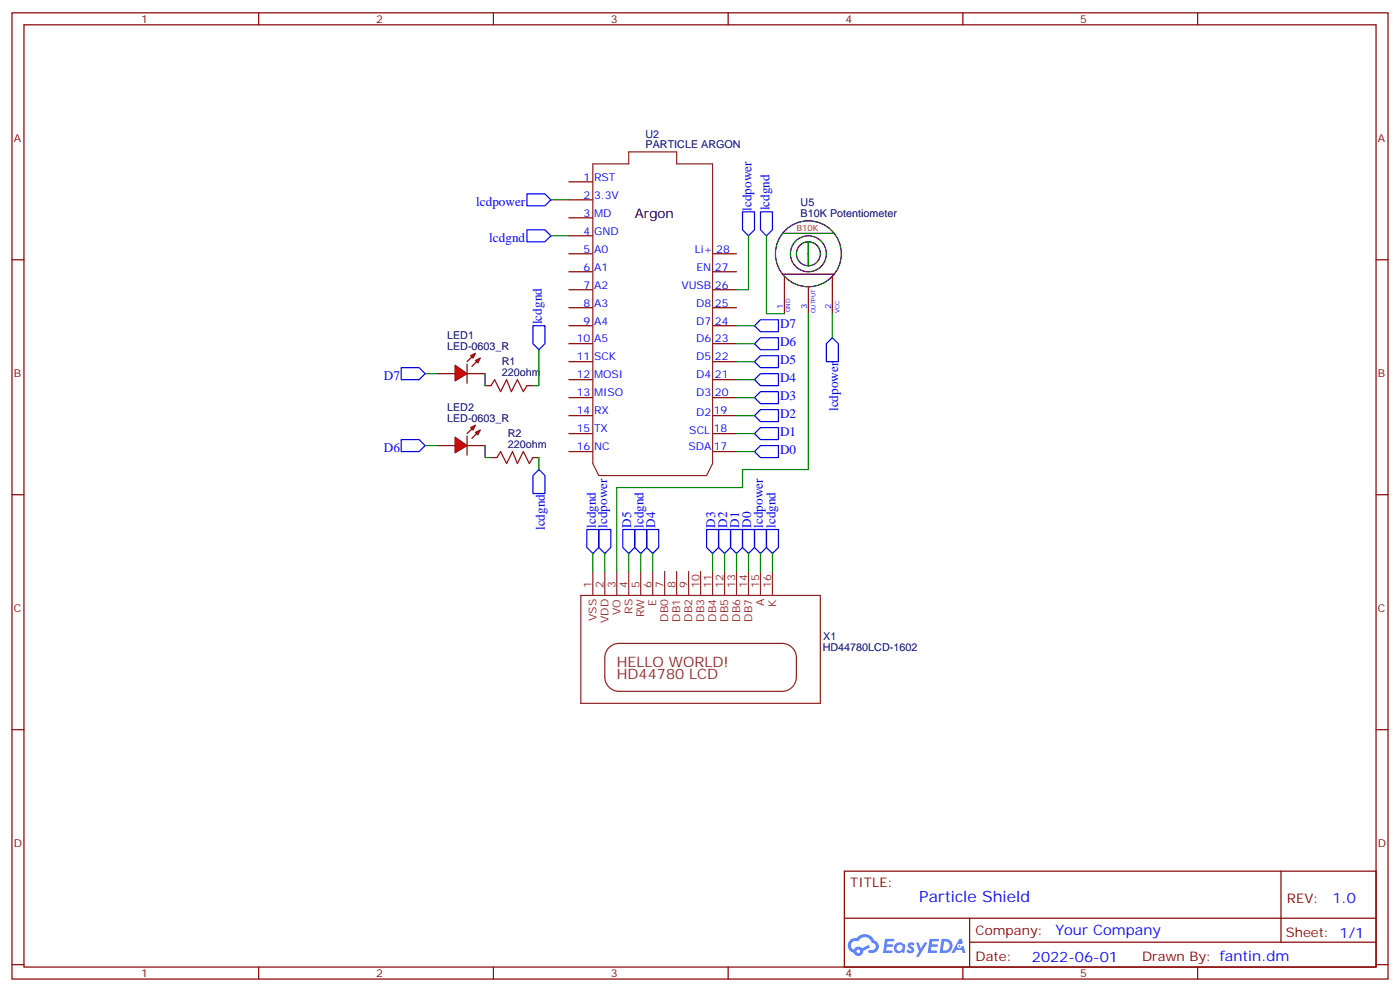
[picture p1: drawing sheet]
<svg xmlns="http://www.w3.org/2000/svg" width="412mm" height="292mm" viewBox="0 0 412 292" stroke-linecap="round" stroke-linejoin="round" font-family="sans-serif">
<g fill="none" stroke="#870000" stroke-width=".35">
<path d="M3.5 3.8h405.4v284.3h-405.4zM7.1 7.3h398.2v277.3h-398.2zM76.2 3.8v3.5M145.3 3.8v3.5M214.5 3.8v3.5M283.6 3.8v3.5M352.8 3.8v3.5M3.5 76.4h3.6M405.3 76.4h3.6M3.5 145.6h3.6M405.3 145.6h3.6M3.5 214.7h3.6"/>
<path d="M405.3 214.7h3.6M248.7 256.4h156.6v28.2h-156.6zM377.3 256.4v20.9M248.7 270.2h156.5M285.6 277.3h119.6M285.6 270.2v14.1M3.5 283.9h3.6M76.2 284.6v3.5M145.3 284.6v3.5M214.5 284.6v3.5M283.6 284.6v3.5M352.8 284.6v3.5"/>
<path d="M405.3 283.9h3.6"/>
</g>
<g fill="#5487ff">
<path d="M267.7 277.5a1.22 1.22 0 0 1 1.7 .3l-.4 .6a.47 .47 0 0 0-.3-.4 .47 .47 0 0 0-.5 .2l.1 .2a1.14 1.14 0 0 1 .8 1.7 1.14 1.14 0 0 1-1.9 0l-.2-.2 .5-.5 .7 .4a.29 .29 0 0 0 .3-.2 .29 .29 0 0 0-.2-.4 1.04 1.04 0 0 1-.6-1.7z"/>
<path d="M260.7 276.3h2.4l.3 .2-.2 .5h-1.8l-.1 .9h1.5l.3 .4-.3 .3h-1.6l-.2 1.1 1.7 .1 .2 .3-.2 .3h-2.6z"/>
<path d="M273.8 276.3h2.4l.3 .2-.1 .5h-1.8l-.2 .9h1.6l.3 .4-.4 .3h-1.6l-.1 1.1 1.7 .1 .2 .3-.2 .3h-2.6z"/>
<path d="M282.6 276.3h.7l.3 1.2-.6 .4a.69 .69 0 0 0-1 .2 .69 .69 0 0 0 .4 1 .69 .69 0 0 0 .9-.6l.5-.3 .6 2.2h-.8l-.2-.8h-1.8l-.5 .8h-.8z"/>
<path d="M269.8 277.4h.8l.6 1.8 1.1-1.8h.9l-2.6 4.2h-.8l.9-1.6z"/>
<path d="M277.4 276.3l-.6 4.1h1.3a2.11 2.11 0 0 0 2.5-2.1 2.11 2.11 0 0 0-2.5-2zM278.1 277a1.39 1.39 0 0 1 1.7 1.4 1.39 1.39 0 0 1-1.8 1.3h-.3z"/>
<path d="M263.7 277.9a1.54 1.54 0 0 0-.1 2.2 1.54 1.54 0 0 0 2.2 .1l.6 .2 .3-2.3-.2-.2h-.4a1.49 1.49 0 0 0-2.4 0zM264 278.9a.94 .94 0 0 1 1.8 0 .94 .94 0 0 1-1.8 0z"/>
<path d="M250.4 276.7a2.18 2.18 0 0 0 1.1 3.7 1.44 1.44 0 0 0 1.6 .9 1.44 1.44 0 0 0 1.2-1.5l2-1-.5-.7-1.9 .9a1.47 1.47 0 0 0-2.4 .5 1.39 1.39 0 0 1-.7-2 1.39 1.39 0 0 1 2-.4 2.12 2.12 0 0 1 2.2-1.3 2.12 2.12 0 0 1 1.9 1.7 1.14 1.14 0 0 1 1.1 1.4 1.14 1.14 0 0 1-1.7 .7 .43 .43 0 0 0-.5 .4 .43 .43 0 0 0 .4 .5 1.98 1.98 0 0 0 2.5-1.3 1.98 1.98 0 0 0-1.2-2.5 3.1 3.1 0 0 0-5.3-.7l-.9 .1zM252.3 280a.55 .55 0 0 1 1.1 0 .55 .55 0 0 1-1.1 0z"/>
<circle cx="282.6" cy="278.4" r=".26"/>
</g>
<g fill="none" stroke="#870000" stroke-width=".35">
<path d="M167.6 53.5h7M167.6 58.8h7M167.6 64.1h7M167.6 69.4h7M167.6 74.7h7M167.6 80h7M209.9 74.7h7.1M209.9 80h7.1M167.6 85.3h7M167.6 90.6h7M167.6 95.8h7M209.9 85.3h7.1"/>
<path d="M209.9 90.6h7.1M209.9 95.8h7.1M231.1 81.4v10.9M238.1 84.6v7.7M245.2 81.4v10.9M167.6 101.1h7M167.6 106.4h7M167.6 111.7h7M167.6 117h7M209.9 101.1h7.1M209.9 106.4h7.1M209.9 111.7h7.1"/>
<path d="M209.9 117h7.1M167.6 122.3h7M167.6 127.6h7M167.6 132.9h7M209.9 122.3h7.1M209.9 127.6h7.1M209.9 132.9h7.1"/>
</g>
<g fill="none" stroke="#8c2424" stroke-width=".35">
<path d="M174.6 48.2h10.6v-3.5h14.1v3.5h10.6v88.2l-1.8 3.5h-31.7l-1.8-3.5zM171.1 175.2h70.6v31.8h-70.6zM174.6 168.2v7M178.2 168.2v7M181.7 168.2v7M185.2 168.2v7M188.7 168.2v7M192.3 168.2v7M195.8 168.2v7M199.3 168.2v7M202.8 168.2v7M206.4 168.2v7"/>
<path d="M209.9 168.2v7M213.4 168.2v7M217 168.2v7M220.5 168.2v7M224 168.2v7M227.5 168.2v7M179.1 190.8a4.2 4.2 0 0 1 3.3-1.5h48a4.2 4.2 0 0 1 4.2 4.3v5.6a4.2 4.2 0 0 1-4.2 4.2h-48a4.2 4.2 0 0 1-4.2-4.2v-5.6a4.2 4.2 0 0 1 .9-2.8z"/>
</g>
<g fill="none" stroke="#00f" stroke-width=".35">
<path d="M155.2 57h5.3l1.8 1.8-1.8 1.8h-5.3zM155.2 67.6h5.3l1.8 1.8-1.8 1.8h-5.3zM218.7 62.3h3.5v5.3l-1.7 1.8-1.8-1.8zM224 62.3h3.5v5.3l-1.7 1.8-1.8-1.8zM222.2 95.8l1.8-1.7h5.3v3.5h-5.3zM245.2 99.4l1.7 1.7v5.3h-3.5v-5.3zM222.2 106.4l1.8-1.7h5.3v3.5h-5.3zM222.2 111.7l1.8-1.7h5.3v3.5h-5.3zM222.2 117l1.8-1.7h5.3v3.5h-5.3zM222.2 101.1l1.8-1.7h5.3v3.5h-5.3zM222.2 122.3l1.8-1.8h5.3v3.6h-5.3zM222.2 127.6l1.8-1.8h5.3v3.6h-5.3z"/>
<path d="M222.2 132.9l1.8-1.8h5.3v3.6h-5.3zM172.9 155.8h3.5v5.3l-1.8 1.8-1.7-1.8zM176.4 155.8h3.5v5.3l-1.7 1.8-1.8-1.8zM183.4 155.8h3.6v5.3l-1.8 1.8-1.8-1.8zM187 155.8h3.5v5.3l-1.8 1.8-1.7-1.8zM190.5 155.8h3.5v5.3l-1.7 1.8-1.8-1.8zM208.1 155.8h3.6v5.3l-1.8 1.8-1.8-1.8zM211.7 155.8h3.5v5.3l-1.8 1.8-1.7-1.8zM215.2 155.8h3.5v5.3l-1.7 1.8-1.8-1.8zM218.7 155.8h3.5v5.3l-1.7 1.8-1.8-1.8zM222.2 155.8h3.6v5.3l-1.8 1.8-1.8-1.8zM225.8 155.8h3.5v5.3l-1.8 1.8-1.7-1.8z"/>
</g>
<g fill="none" stroke="#008700" stroke-width=".35">
<path d="M162.3 58.8h5.3M162.3 69.4h5.3M220.5 69.4v15.9h-3.5M225.8 69.4v22.9h5.3M217 95.8h5.2M238.1 92.3v45.9h-19.4v5.3h-37v24.7M245.2 92.3v7.1M217 106.4h5.2M217 111.7h5.2M217 117h5.2M217 101.1h5.2M217 122.3h5.2"/>
<path d="M217 127.6h5.2M217 132.9h5.2M174.6 162.9v5.3M178.2 162.9v5.3M185.2 162.9v5.3M188.7 162.9v5.3M192.3 162.9v5.3M209.9 162.9v5.3M213.4 162.9v5.3M217 162.9v5.3M220.5 162.9v5.3M224 162.9v5.3"/>
<path d="M227.5 162.9v5.3"/>
</g>
<g fill="none" stroke="#000" stroke-width=".35">
<path d="M230.7 68.7h14.8h-.3M238.1 71.2v7zM230.7 80.7h14.8"/>
<circle cx="238.1" cy="74.7" r="9.7"/>
<circle cx="238.1" cy="74.7" r="3.5"/>
<circle cx="238.1" cy="74.7" r="5.3"/>
</g>
<g fill="#f00" stroke="#870000" stroke-width=".35">
<path d="M134.1 107.5l3.5 2.5-3.5 2.1z"/>
<path d="M137.6 107.1v5.7z"/>
</g>
<g fill="#870000" stroke="#870000" stroke-width=".35">
<path d="M137.6 106.4l1.4-1.4z"/>
<path d="M140.4 106.4l-1.4 1.4z"/>
</g>
<g fill="#f00" stroke="#870000" stroke-width=".35">
<path d="M138.6 104.7l1.5-.7-.8 1.4z"/>
<path d="M140.1 106.1l1.4-.7-.7 1.4z"/>
</g>
<path d="M128.8 110h5.3M137.6 110h5.3" fill="none" stroke="#870000" stroke-width=".35"/>
<g fill="#f00" stroke="#870000" stroke-width=".35">
<path d="M134.1 128.7l3.5 2.4-3.5 2.1z"/>
<path d="M137.6 128.3v5.6z"/>
</g>
<g fill="#870000" stroke="#870000" stroke-width=".35">
<path d="M137.6 127.6l1.4-1.4z"/>
<path d="M139 129l1.4-1.4z"/>
</g>
<g fill="#f00" stroke="#870000" stroke-width=".35">
<path d="M138.6 125.8l1.5-.7-.8 1.4z"/>
<path d="M140.1 127.2l1.4-.7-.7 1.5z"/>
</g>
<path d="M142.9 113.5h1.7M155.2 113.5h1.8M128.8 131.1h5.3M137.6 131.1h5.3M144.6 134.7h1.8M157 134.7h1.7" fill="none" stroke="#870000" stroke-width=".35"/>
<path d="M157 95.8h3.5v5.3l-1.8 1.8-1.7-1.8zM118.2 108.2h5.3l1.7 1.8-1.7 1.7h-5.3zM118.2 129.4h5.3l1.7 1.7-1.7 1.8h-5.3zM158.7 138.2l1.8 1.7v5.3h-3.5v-5.3z" fill="none" stroke="#00f" stroke-width=".35"/>
<path d="M125.2 110h3.6M142.9 110v3.5M158.7 102.9v10.6h-1.7M125.2 131.1h3.6M142.9 131.1v3.6h1.7M158.7 134.7v3.5" fill="none" stroke="#008700" stroke-width=".35"/>
<path d="M144.6 113.5l1.1-1.8 1.8 3.6 1.7-3.6 1.4 3.6 1.8-3.6 1.8 3.6 1-1.8M146.4 134.7l1.1-1.8 1.7 3.5 1.8-3.5 1.4 3.5 1.8-3.5 1.7 3.5 1.1-1.7" fill="none" stroke="#a10000" stroke-width=".35"/>
<text font-size="4.6" fill="#00f" x="270.8" y="265.4">Particle Shield</text>
<g font-size="4.2" fill="#8d2323">
<text x="181.7" y="196.4">HELLO WORLD!</text>
<text x="181.7" y="199.9">HD44780 LCD</text>
</g>
<g font-size="4.2" fill="#00f">
<text x="392.5" y="265.6">1.0</text>
<text x="310.9" y="275.2">Your Company</text>
<text x="304" y="283">2022-06-01</text>
</g>
<g font-size="3.9" fill="#00f">
<text x="140.3" y="60.6">lcdpower</text>
<text x="221.3" y="62" transform="rotate(-90 221.3 62)">lcdpower</text>
<text x="226.6" y="61.9" transform="rotate(-90 226.6 61.9)">lcdgnd</text>
<text x="144.1" y="71.2">lcdgnd</text>
<text x="159.6" y="95.4" transform="rotate(-90 159.6 95.4)">lcdgnd</text>
<text x="229.8" y="96.7">D7</text>
<text x="229.8" y="102">D6</text>
<text x="229.8" y="107.2">D5</text>
<text x="113.1" y="111.8">D7</text>
<text x="229.8" y="112.5">D4</text>
<text x="229.8" y="117.8">D3</text>
<text x="229.8" y="123">D2</text>
<text x="246.9" y="121" transform="rotate(-90 246.9 121)">lcdpower</text>
<text x="229.8" y="128.3">D1</text>
<text x="113.1" y="132.9">D6</text>
<text x="229.8" y="133.6">D0</text>
<text x="175.5" y="155.4" transform="rotate(-90 175.5 155.4)">lcdgnd</text>
<text x="178.9" y="155.3" transform="rotate(-90 178.9 155.3)">lcdpower</text>
<text x="185.9" y="155.3" transform="rotate(-90 185.9 155.3)">D5</text>
<text x="189.6" y="155.4" transform="rotate(-90 189.6 155.4)">lcdgnd</text>
<text x="193" y="155.3" transform="rotate(-90 193 155.3)">D4</text>
<text x="210.6" y="155.3" transform="rotate(-90 210.6 155.3)">D3</text>
<text x="214.2" y="155.3" transform="rotate(-90 214.2 155.3)">D2</text>
<text x="217.7" y="155.3" transform="rotate(-90 217.7 155.3)">D1</text>
<text x="221.2" y="155.3" transform="rotate(-90 221.2 155.3)">D0</text>
<text x="224.7" y="155.3" transform="rotate(-90 224.7 155.3)">lcdpower</text>
<text x="228.4" y="155.4" transform="rotate(-90 228.4 155.4)">lcdgnd</text>
<text x="160.5" y="156" transform="rotate(-90 160.5 156)">lcdgnd</text>
</g>
<text font-size="3.9" x="187" y="64.1">Argon</text>
<g font-size="3.9" fill="#800">
<text x="250.5" y="260.9">TITLE:</text>
<text x="379.1" y="265.6">REV:</text>
<text x="287.4" y="275.1">Company:</text>
<text x="378.7" y="275.8">Sheet: 1/1</text>
<text x="287.4" y="282.8">Date:</text>
<text x="336.4" y="282.9">Drawn By: fantin.dm</text>
</g>
<g font-size="3.2" fill="#800">
<text x="41.6" y="6.8">1</text>
<text x="110.8" y="6.8">2</text>
<text x="179.9" y="6.8">3</text>
<text x="249.1" y="6.8">4</text>
<text x="318.2" y="6.8">5</text>
<text x="4.1" y="41.9">A</text>
<text x="405.9" y="41.9">A</text>
<text x="4.1" y="111">B</text>
<text x="405.9" y="111">B</text>
<text x="4.1" y="180.2">C</text>
<text x="405.9" y="180.2">C</text>
<text x="4.1" y="249.3">D</text>
<text x="405.9" y="249.3">D</text>
<text x="41.6" y="287.6">1</text>
<text x="110.8" y="287.6">2</text>
<text x="179.9" y="287.6">3</text>
<text x="249.1" y="287.6">4</text>
<text x="318.2" y="287.6">5</text>
</g>
<g font-size="3.2" fill="#000080">
<text x="190.2" y="40.5">U2</text>
<text x="190.2" y="43.6">PARTICLE ARGON</text>
<text x="235.8" y="63.9">B10K Potentiometer</text>
<text x="235.8" y="60.7">U5</text>
<text x="131.7" y="99.7">LED1</text>
<text x="131.7" y="102.9">LED-0603_R</text>
<text x="147.8" y="107.5">R1</text>
<text x="147.8" y="110.7">220ohm</text>
<text x="131.7" y="124.1">LED-0603_R</text>
<text x="131.7" y="120.9">LED2</text>
<text x="149.6" y="131.8">220ohm</text>
<text x="149.6" y="128.7">R2</text>
<text x="242.4" y="191.5">HD44780LCD-1602</text>
<text x="242.5" y="188.4">X1</text>
</g>
<g font-size="3.2" fill="#00f">
<text x="171.9" y="53.2">1</text>
<text x="175" y="53.2">RST</text>
<text x="171.9" y="58.5">2</text>
<text x="175" y="58.5">3.3V</text>
<text x="171.9" y="63.7">3</text>
<text x="175" y="63.7">MD</text>
<text x="171.9" y="69">4</text>
<text x="175" y="69">GND</text>
<text x="171.9" y="74.3">5</text>
<text x="175" y="74.3">A0</text>
<text x="204.7" y="74.3">Li+</text>
<text x="211" y="74.3">28</text>
<text x="171.9" y="79.6">6</text>
<text x="175" y="79.6">A1</text>
<text x="205.2" y="79.6">EN</text>
<text x="210.6" y="79.6">27</text>
<text x="171.9" y="84.9">7</text>
<text x="175" y="84.9">A2</text>
<text x="200.7" y="84.9">VUSB</text>
<text x="210.6" y="84.9">26</text>
<text x="171.9" y="90.2">8</text>
<text x="171.9" y="95.5">9</text>
<text x="175" y="90.2">A3</text>
<text x="175" y="95.5">A4</text>
<text x="205.1" y="95.5">D7</text>
<text x="205.1" y="90.2">D8</text>
<text x="210.6" y="95.5">24</text>
<text x="210.6" y="90.2">25</text>
<text x="169.9" y="100.8">10</text>
<text x="175" y="100.8">A5</text>
<text x="205.1" y="100.8">D6</text>
<text x="210.6" y="100.8">23</text>
<text x="169.9" y="106.1">11</text>
<text x="175" y="106.1">SCK</text>
<text x="205.1" y="106.1">D5</text>
<text x="210.6" y="106.1">22</text>
<text x="169.9" y="111.4">12</text>
<text x="175" y="111.4">MOSI</text>
<text x="205.1" y="111.4">D4</text>
<text x="210.6" y="111.4">21</text>
<text x="169.9" y="116.7">13</text>
<text x="175" y="116.7">MISO</text>
<text x="205.1" y="116.7">D3</text>
<text x="210.6" y="116.7">20</text>
<text x="169.9" y="122">14</text>
<text x="175" y="122">RX</text>
<text x="205.1" y="122.3">D2</text>
<text x="210.3" y="122">19</text>
<text x="169.9" y="127.2">15</text>
<text x="175" y="127.2">TX</text>
<text x="203" y="127.6">SCL</text>
<text x="210.3" y="127.2">18</text>
<text x="169.9" y="132.5">16</text>
<text x="175" y="132.5">NC</text>
<text x="202.8" y="132.5">SDA</text>
<text x="210.3" y="132.5">17</text>
</g>
<g font-size="3.2" fill="#8d2323">
<text x="174.3" y="173.1" transform="rotate(-90 174.3 173.1)">1</text>
<text x="177.8" y="173.1" transform="rotate(-90 177.8 173.1)">2</text>
<text x="181.3" y="173.1" transform="rotate(-90 181.3 173.1)">3</text>
<text x="184.9" y="173.1" transform="rotate(-90 184.9 173.1)">4</text>
<text x="188.4" y="173.1" transform="rotate(-90 188.4 173.1)">5</text>
<text x="191.9" y="173.1" transform="rotate(-90 191.9 173.1)">6</text>
<text x="195.4" y="173.1" transform="rotate(-90 195.4 173.1)">7</text>
<text x="199" y="173.1" transform="rotate(-90 199 173.1)">8</text>
<text x="202.5" y="173.1" transform="rotate(-90 202.5 173.1)">9</text>
<text x="206" y="173.1" transform="rotate(-90 206 173.1)">10</text>
<text x="209.5" y="173.1" transform="rotate(-90 209.5 173.1)">11</text>
<text x="213.1" y="173.1" transform="rotate(-90 213.1 173.1)">12</text>
<text x="216.6" y="173.1" transform="rotate(-90 216.6 173.1)">13</text>
<text x="220.1" y="173.1" transform="rotate(-90 220.1 173.1)">14</text>
<text x="223.7" y="173.1" transform="rotate(-90 223.7 173.1)">15</text>
<text x="227.2" y="173.1" transform="rotate(-90 227.2 173.1)">16</text>
<text x="193.3" y="178.3" transform="rotate(-90 193.3 178.3)">E</text>
<text x="225.1" y="178.5" transform="rotate(-90 225.1 178.5)">A</text>
<text x="228.6" y="178.5" transform="rotate(-90 228.6 178.5)">K</text>
<text x="175.7" y="182.8" transform="rotate(-90 175.7 182.8)">VSS</text>
<text x="179.2" y="183.3" transform="rotate(-90 179.2 183.3)">VDD</text>
<text x="182.7" y="181" transform="rotate(-90 182.7 181)">VO</text>
<text x="186.3" y="180.7" transform="rotate(-90 186.3 180.7)">RS</text>
<text x="189.8" y="181.6" transform="rotate(-90 189.8 181.6)">RW</text>
<text x="196.8" y="182.9" transform="rotate(-90 196.8 182.9)">DB0</text>
<text x="200.4" y="182.9" transform="rotate(-90 200.4 182.9)">DB1</text>
<text x="203.9" y="182.9" transform="rotate(-90 203.9 182.9)">DB2</text>
<text x="207.4" y="182.9" transform="rotate(-90 207.4 182.9)">DB3</text>
<text x="211" y="182.9" transform="rotate(-90 211 182.9)">DB4</text>
<text x="214.5" y="182.9" transform="rotate(-90 214.5 182.9)">DB5</text>
<text x="218" y="182.9" transform="rotate(-90 218 182.9)">DB6</text>
<text x="221.5" y="182.9" transform="rotate(-90 221.5 182.9)">DB7</text>
</g>
<text font-size="2.5" fill="#f00" x="234.6" y="68">B10K</text>
<g font-size="2.5" fill="#00f">
<text x="230.7" y="91.1" transform="rotate(-90 230.7 91.1)">1</text>
<text x="237.8" y="91.1" transform="rotate(-90 237.8 91.1)">3</text>
<text x="244.8" y="91.1" transform="rotate(-90 244.8 91.1)">2</text>
</g>
<g font-size="1.8" fill="#00f">
<text x="232.8" y="91.9" transform="rotate(-90 232.8 91.9)">GND</text>
<text x="240.2" y="92.2" transform="rotate(-90 240.2 92.2)">OUTPUT</text>
<text x="247.3" y="92.2" transform="rotate(-90 247.3 92.2)">VCC</text>
</g>
</svg>
